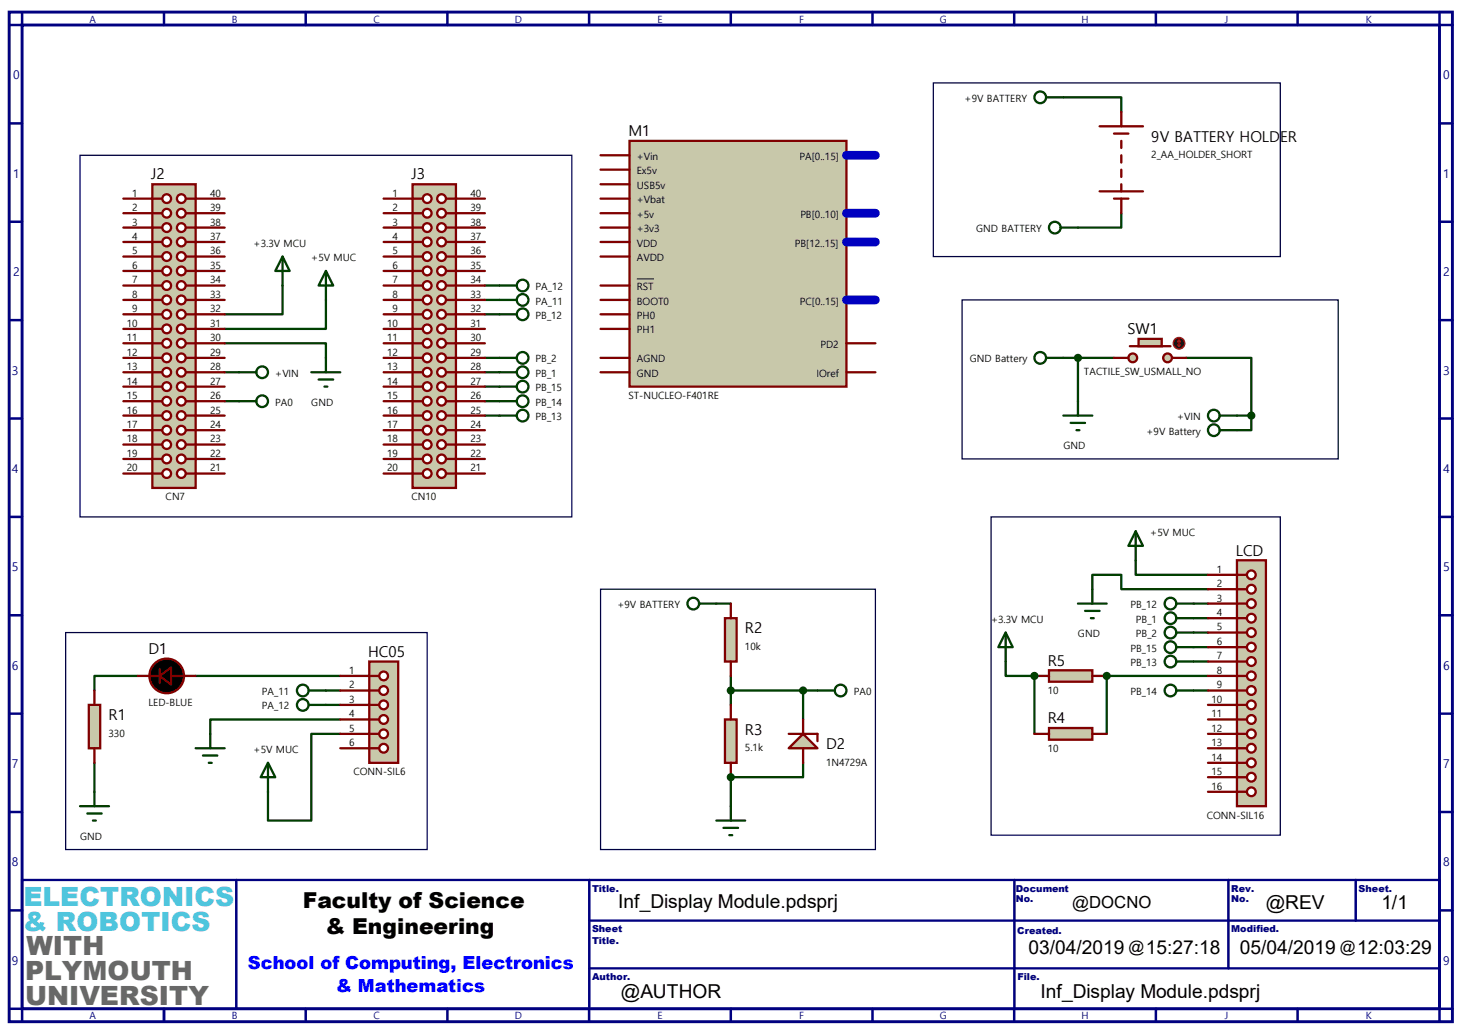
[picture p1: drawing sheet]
<svg xmlns="http://www.w3.org/2000/svg" width="297mm" height="210mm" viewBox="0 0 297 210" stroke-linecap="round" stroke-linejoin="round" font-family="sans-serif">
<path d="M4.5 178.7h287.9v26.2h-287.9zM119.7 187h172.7M119.7 196.7h172.7" fill="none" stroke="#000080" stroke-width=".47"/>
<path d="M1.9 2.5h293.2v205h-293.2zM4.5 5.1h287.9v199.8h-287.9z" fill="none" stroke="#000080" stroke-width=".59"/>
<g fill="none" stroke="#000080" stroke-width=".51">
<path d="M4.5 2.5v2.6h-2.6M33.3 2.5v2.6M62.1 2.5v2.6M90.9 2.5v2.6M119.7 2.5v2.6M148.5 2.5v2.6M177.2 2.5v2.6M206 2.5v2.6M234.8 2.5v2.6M263.6 2.5v2.6M292.4 2.5v2.6h2.7M1.9 25.1h2.6"/>
<path d="M292.4 25.1h2.7M1.9 45h2.6M292.4 45h2.7M1.9 65h2.6M292.4 65h2.7M1.9 85h2.6M292.4 85h2.7M1.9 105h2.6M292.4 105h2.7M1.9 125h2.6M292.4 125h2.7M1.9 144.9h2.6"/>
<path d="M292.4 144.9h2.7M1.9 164.9h2.6M48 178.7v26.2M119.7 178.7v25.9M206.1 178.7v25.9M249.6 178.7v18M275.4 178.7v8.3M292.4 164.9h2.7M1.9 184.9h2.6M292.4 184.9h2.7M1.9 204.9h2.6v2.6M33.3 204.9v2.6"/>
<path d="M62.1 204.9v2.6M90.9 204.9v2.6M119.7 204.9v2.6M148.5 204.9v2.6M177.2 204.9v2.6M206 204.9v2.6M234.8 204.9v2.6M263.6 204.9v2.6M295.1 204.9h-2.7v2.6"/>
</g>
<path d="M28 137.3h-8.8v3M39.8 137.3h29.3M145.5 122.6h3M148.5 137.3v5.9M19.2 154.9v5.9M69.1 146.1h-26.4v3M69.1 149.1h-5.9v17.6h-8.8v-5.9M163.2 154.9v3h-14.7" fill="none" stroke="#004000" stroke-width=".47"/>
<circle cx="148.5" cy="157.9" r=".23" fill="#004000"/>
<g fill="none" stroke="#004000" stroke-width=".47">
<path d="M221.9 119.7v-2.9h5.9v2.9h17.6M230.7 113.8v3h14.7M204.3 134.4v2.9h5.8M242.5 122.6h2.9M242.5 125.6h2.9M242.5 128.5h2.9M242.5 131.4h2.9M242.5 134.4h2.9M66.2 140.3h2.9M66.2 143.2h2.9M148.5 157.9v5.8M148.5 140.3h17.6"/>
<path d="M163.2 140.3v5.8"/>
</g>
<circle cx="210.1" cy="137.3" r=".23" fill="#004000"/>
<path d="M210.1 137.3v11.8M224.8 137.3v11.8" fill="none" stroke="#004000" stroke-width=".47"/>
<circle cx="224.8" cy="137.3" r=".23" fill="#004000"/>
<g fill="none" stroke="#004000" stroke-width=".47">
<path d="M216 19.8h11.8v2.9M57.4 58v5.8h-11.8M98.5 58h3M227.8 43.3v2.9h-8.8M45.6 69.7h20.6v3M45.6 75.6h3M66.2 60.9v5.9h-20.6M98.5 72.7h3M98.5 75.6h3M98.5 78.5h3M98.5 63.8h3M98.5 60.9h3"/>
<path d="M216 72.7h10.3M219 72.7v8.8M241 72.7h13.2v11.7M45.6 81.5h3M98.5 81.5h3M98.5 84.4h3M251.3 84.4h2.9M254.2 84.4v3h-2.9M224.8 137.3h20.6M242.5 140.3h2.9"/>
</g>
<path d="M75 134.4h5.9v20.5h-5.9z" fill="#c8c8aa" stroke="#800000" stroke-width=".47"/>
<path d="M75 137.3h2.1" fill="none" stroke="#800000" stroke-width=".47"/>
<circle cx="77.9" cy="137.3" r=".89" fill="#fff" stroke="#800000" stroke-width=".47"/>
<path d="M75 140.3h2.1" fill="none" stroke="#800000" stroke-width=".47"/>
<circle cx="77.9" cy="140.3" r=".89" fill="#fff" stroke="#800000" stroke-width=".47"/>
<path d="M75 143.2h2.1" fill="none" stroke="#800000" stroke-width=".47"/>
<circle cx="77.9" cy="143.2" r=".89" fill="#fff" stroke="#800000" stroke-width=".47"/>
<path d="M75 146.1h2.1" fill="none" stroke="#800000" stroke-width=".47"/>
<circle cx="77.9" cy="146.1" r=".89" fill="#fff" stroke="#800000" stroke-width=".47"/>
<path d="M75 149.1h2.1" fill="none" stroke="#800000" stroke-width=".47"/>
<circle cx="77.9" cy="149.1" r=".89" fill="#fff" stroke="#800000" stroke-width=".47"/>
<path d="M75 152h2.1" fill="none" stroke="#800000" stroke-width=".47"/>
<circle cx="77.9" cy="152" r=".89" fill="#fff" stroke="#800000" stroke-width=".47"/>
<path d="M28 137.3h4.4M34.8 137.3h5M69.1 137.3h5.9M69.1 140.3h5.9M69.1 143.2h5.9M69.1 146.1h5.9M69.1 149.1h5.9M69.1 152h5.9" fill="none" stroke="#800000" stroke-width=".47"/>
<path d="M57.4 52.1l1.4 2.9h-2.9zM57.4 52.1v5.9M66.2 55l1.5 3h-3zM66.2 55v5.9M63.2 75.6h5.9M64.7 77.1h3M65.9 78.5h.6M66.2 72.7v2.9" fill="none" stroke="#004000" stroke-width=".47"/>
<circle cx="33.9" cy="137.3" r="3.5" fill="#000" stroke="#800000" stroke-width=".47"/>
<path d="M32.4 135.8v3" fill="none" stroke="#800000" stroke-width=".42"/>
<path d="M32.4 137.3l2.4-1.7v3.5z" fill="#000" stroke="#800000" stroke-width=".42"/>
<path d="M18 143.2h2.4v8.8h-2.4z" fill="#c8c8aa" stroke="#800000" stroke-width=".47"/>
<path d="M19.2 140.3v2.9M19.2 152v2.9" fill="none" stroke="#800000" stroke-width=".47"/>
<path d="M39.8 152h5.8M41.2 153.5h3M42.4 154.9h.6M42.7 149.1v2.9M54.4 154.9l1.5 3h-2.9zM54.4 154.9v5.9M16.3 163.7h5.8M17.7 165.2h3M18.9 166.7h.6M19.2 160.8v2.9" fill="none" stroke="#004000" stroke-width=".47"/>
<path d="M13.3 128.5h73.5v44.1h-73.5z" fill="none" stroke="#000040" stroke-width=".25"/>
<path d="M147.3 125.6h2.3v8.8h-2.3z" fill="#c8c8aa" stroke="#800000" stroke-width=".47"/>
<path d="M148.5 122.6v3M148.5 134.4v2.9" fill="none" stroke="#800000" stroke-width=".47"/>
<path d="M147.3 146.1h2.3v8.8h-2.3z" fill="#c8c8aa" stroke="#800000" stroke-width=".47"/>
<path d="M148.5 143.2v2.9M148.5 154.9v3" fill="none" stroke="#800000" stroke-width=".47"/>
<g fill="none" stroke="#004000" stroke-width=".47">
<path d="M212.5 72.7h3.5M216 84.4h5.9M217.5 85.9h2.9M218.7 87.4h.6M219 81.5v2.9M247.8 87.4h3.5M247.8 84.4h3.5M142 122.6h3.5M145.5 166.7h5.9M147 168.1h2.9M148.2 169.6h.6M148.5 163.7v3"/>
<circle cx="211.3" cy="72.7" r="1.19"/>
<circle cx="246.6" cy="87.4" r="1.19"/>
<circle cx="246.6" cy="84.4" r="1.19"/>
<circle cx="140.8" cy="122.6" r="1.19"/>
</g>
<path d="M195.5 60.9h76.4v32.3h-76.4zM122 119.7h55.8v52.9h-55.8z" fill="none" stroke="#000040" stroke-width=".25"/>
<path d="M163.2 149.1l2.9 2.9h-5.9z" fill="#c8c8aa" stroke="#800000" stroke-width=".47"/>
<path d="M160.2 149.1h5.9v1.4M163.2 146.1v3M163.2 152v2.9" fill="none" stroke="#800000" stroke-width=".47"/>
<g fill="#004000" stroke="#004000" stroke-width=".47">
<circle cx="148.5" cy="140.3" r=".59"/>
<circle cx="148.5" cy="157.9" r=".59"/>
<circle cx="163.2" cy="140.3" r=".59"/>
</g>
<g fill="none" stroke="#004000" stroke-width=".47">
<path d="M62.7 140.3h3.5M62.7 143.2h3.5M166.1 140.3h3.5"/>
<circle cx="61.5" cy="143.2" r="1.19"/>
<circle cx="61.5" cy="140.3" r="1.19"/>
<circle cx="170.8" cy="140.3" r="1.19"/>
</g>
<path d="M201.3 105h58.8v64.6h-58.8z" fill="none" stroke="#000040" stroke-width=".25"/>
<path d="M251.3 113.8h5.9v49.9h-5.9z" fill="#c8c8aa" stroke="#800000" stroke-width=".47"/>
<path d="M251.3 116.8h2.1" fill="none" stroke="#800000" stroke-width=".47"/>
<circle cx="254.2" cy="116.8" r=".89" fill="#fff" stroke="#800000" stroke-width=".47"/>
<path d="M251.3 119.7h2.1" fill="none" stroke="#800000" stroke-width=".47"/>
<circle cx="254.2" cy="119.7" r=".89" fill="#fff" stroke="#800000" stroke-width=".47"/>
<path d="M251.3 122.6h2.1" fill="none" stroke="#800000" stroke-width=".47"/>
<circle cx="254.2" cy="122.6" r=".89" fill="#fff" stroke="#800000" stroke-width=".47"/>
<path d="M251.3 125.6h2.1" fill="none" stroke="#800000" stroke-width=".47"/>
<circle cx="254.2" cy="125.6" r=".89" fill="#fff" stroke="#800000" stroke-width=".47"/>
<path d="M251.3 128.5h2.1" fill="none" stroke="#800000" stroke-width=".47"/>
<circle cx="254.2" cy="128.5" r=".89" fill="#fff" stroke="#800000" stroke-width=".47"/>
<path d="M251.3 131.4h2.1" fill="none" stroke="#800000" stroke-width=".47"/>
<circle cx="254.2" cy="131.4" r=".89" fill="#fff" stroke="#800000" stroke-width=".47"/>
<path d="M251.3 134.4h2.1" fill="none" stroke="#800000" stroke-width=".47"/>
<circle cx="254.2" cy="134.4" r=".89" fill="#fff" stroke="#800000" stroke-width=".47"/>
<path d="M251.3 137.3h2.1" fill="none" stroke="#800000" stroke-width=".47"/>
<circle cx="254.2" cy="137.3" r=".89" fill="#fff" stroke="#800000" stroke-width=".47"/>
<path d="M251.3 140.3h2.1" fill="none" stroke="#800000" stroke-width=".47"/>
<circle cx="254.2" cy="140.3" r=".89" fill="#fff" stroke="#800000" stroke-width=".47"/>
<path d="M251.3 143.2h2.1" fill="none" stroke="#800000" stroke-width=".47"/>
<circle cx="254.2" cy="143.2" r=".89" fill="#fff" stroke="#800000" stroke-width=".47"/>
<path d="M251.3 146.1h2.1" fill="none" stroke="#800000" stroke-width=".47"/>
<circle cx="254.2" cy="146.1" r=".89" fill="#fff" stroke="#800000" stroke-width=".47"/>
<path d="M251.3 149.1h2.1" fill="none" stroke="#800000" stroke-width=".47"/>
<circle cx="254.2" cy="149.1" r=".89" fill="#fff" stroke="#800000" stroke-width=".47"/>
<path d="M251.3 152h2.1" fill="none" stroke="#800000" stroke-width=".47"/>
<circle cx="254.2" cy="152" r=".89" fill="#fff" stroke="#800000" stroke-width=".47"/>
<path d="M251.3 154.9h2.1" fill="none" stroke="#800000" stroke-width=".47"/>
<circle cx="254.2" cy="154.9" r=".89" fill="#fff" stroke="#800000" stroke-width=".47"/>
<path d="M251.3 157.9h2.1" fill="none" stroke="#800000" stroke-width=".47"/>
<circle cx="254.2" cy="157.9" r=".89" fill="#fff" stroke="#800000" stroke-width=".47"/>
<path d="M251.3 160.8h2.1" fill="none" stroke="#800000" stroke-width=".47"/>
<circle cx="254.2" cy="160.8" r=".89" fill="#fff" stroke="#800000" stroke-width=".47"/>
<g fill="none" stroke="#800000" stroke-width=".47">
<path d="M245.4 116.8h5.9M245.4 119.7h5.9M245.4 122.6h5.9M245.4 125.6h5.9M245.4 128.5h5.9M245.4 131.4h5.9M245.4 134.4h5.9M245.4 137.3h5.9M245.4 140.3h5.9M245.4 143.2h5.9M245.4 146.1h5.9M245.4 149.1h5.9"/>
<path d="M245.4 152h5.9M245.4 154.9h5.9M245.4 157.9h5.9M245.4 160.8h5.9"/>
</g>
<g fill="none" stroke="#004000" stroke-width=".47">
<path d="M221.9 119.7v2.9M230.7 107.9l1.5 3h-3zM230.7 107.9v5.9M204.3 128.5l1.4 2.9h-2.9zM204.3 128.5v5.9M219 122.6h5.8M220.4 124.1h3M221.6 125.6h.6M239 122.6h3.5M239 125.6h3.5M239 128.5h3.5M239 131.4h3.5"/>
<path d="M239 134.4h3.5"/>
<circle cx="237.8" cy="125.6" r="1.19"/>
<circle cx="237.8" cy="122.6" r="1.19"/>
<circle cx="237.8" cy="131.4" r="1.19"/>
<circle cx="237.8" cy="134.4" r="1.19"/>
<circle cx="237.8" cy="128.5" r="1.19"/>
</g>
<path d="M213.1 147.9h8.8v2.3h-8.8z" fill="#c8c8aa" stroke="#800000" stroke-width=".47"/>
<path d="M210.1 149.1h3M221.9 149.1h2.9" fill="none" stroke="#800000" stroke-width=".47"/>
<path d="M213.1 136.1h8.8v2.4h-8.8z" fill="#c8c8aa" stroke="#800000" stroke-width=".47"/>
<path d="M210.1 137.3h3M221.9 137.3h2.9" fill="none" stroke="#800000" stroke-width=".47"/>
<g fill="#004000" stroke="#004000" stroke-width=".47">
<circle cx="210.1" cy="137.3" r=".59"/>
<circle cx="224.8" cy="137.3" r=".59"/>
</g>
<g fill="none" stroke="#004000" stroke-width=".47">
<path d="M239 140.3h3.5"/>
<circle cx="237.8" cy="140.3" r="1.19"/>
</g>
<path d="M30.9 37.4h8.9v61.7h-8.9z" fill="#c8c8aa" stroke="#800000" stroke-width=".47"/>
<path d="M30.9 40.3h2.1" fill="none" stroke="#800000" stroke-width=".47"/>
<circle cx="33.9" cy="40.3" r=".89" fill="#fff" stroke="#800000" stroke-width=".47"/>
<path d="M30.9 43.3h2.1" fill="none" stroke="#800000" stroke-width=".47"/>
<circle cx="33.9" cy="43.3" r=".89" fill="#fff" stroke="#800000" stroke-width=".47"/>
<path d="M30.9 46.2h2.1" fill="none" stroke="#800000" stroke-width=".47"/>
<circle cx="33.9" cy="46.2" r=".89" fill="#fff" stroke="#800000" stroke-width=".47"/>
<path d="M30.9 49.1h2.1" fill="none" stroke="#800000" stroke-width=".47"/>
<circle cx="33.9" cy="49.1" r=".89" fill="#fff" stroke="#800000" stroke-width=".47"/>
<path d="M37.7 40.3h2.1" fill="none" stroke="#800000" stroke-width=".47"/>
<circle cx="36.8" cy="40.3" r=".89" fill="#fff" stroke="#800000" stroke-width=".47"/>
<path d="M37.7 43.3h2.1" fill="none" stroke="#800000" stroke-width=".47"/>
<circle cx="36.8" cy="43.3" r=".89" fill="#fff" stroke="#800000" stroke-width=".47"/>
<path d="M37.7 46.2h2.1" fill="none" stroke="#800000" stroke-width=".47"/>
<circle cx="36.8" cy="46.2" r=".89" fill="#fff" stroke="#800000" stroke-width=".47"/>
<path d="M37.7 49.1h2.1" fill="none" stroke="#800000" stroke-width=".47"/>
<circle cx="36.8" cy="49.1" r=".89" fill="#fff" stroke="#800000" stroke-width=".47"/>
<path d="M30.9 52.1h2.1" fill="none" stroke="#800000" stroke-width=".47"/>
<circle cx="33.9" cy="52.1" r=".89" fill="#fff" stroke="#800000" stroke-width=".47"/>
<path d="M37.7 52.1h2.1" fill="none" stroke="#800000" stroke-width=".47"/>
<circle cx="36.8" cy="52.1" r=".89" fill="#fff" stroke="#800000" stroke-width=".47"/>
<path d="M30.9 55h2.1" fill="none" stroke="#800000" stroke-width=".47"/>
<circle cx="33.9" cy="55" r=".89" fill="#fff" stroke="#800000" stroke-width=".47"/>
<path d="M37.7 55h2.1" fill="none" stroke="#800000" stroke-width=".47"/>
<circle cx="36.8" cy="55" r=".89" fill="#fff" stroke="#800000" stroke-width=".47"/>
<path d="M30.9 58h2.1" fill="none" stroke="#800000" stroke-width=".47"/>
<circle cx="33.9" cy="58" r=".89" fill="#fff" stroke="#800000" stroke-width=".47"/>
<path d="M37.7 58h2.1" fill="none" stroke="#800000" stroke-width=".47"/>
<circle cx="36.8" cy="58" r=".89" fill="#fff" stroke="#800000" stroke-width=".47"/>
<path d="M30.9 60.9h2.1" fill="none" stroke="#800000" stroke-width=".47"/>
<circle cx="33.9" cy="60.9" r=".89" fill="#fff" stroke="#800000" stroke-width=".47"/>
<path d="M37.7 60.9h2.1" fill="none" stroke="#800000" stroke-width=".47"/>
<circle cx="36.8" cy="60.9" r=".89" fill="#fff" stroke="#800000" stroke-width=".47"/>
<path d="M30.9 63.8h2.1" fill="none" stroke="#800000" stroke-width=".47"/>
<circle cx="33.9" cy="63.8" r=".89" fill="#fff" stroke="#800000" stroke-width=".47"/>
<path d="M37.7 63.8h2.1" fill="none" stroke="#800000" stroke-width=".47"/>
<circle cx="36.8" cy="63.8" r=".89" fill="#fff" stroke="#800000" stroke-width=".47"/>
<path d="M30.9 66.8h2.1" fill="none" stroke="#800000" stroke-width=".47"/>
<circle cx="33.9" cy="66.8" r=".89" fill="#fff" stroke="#800000" stroke-width=".47"/>
<path d="M37.7 66.8h2.1" fill="none" stroke="#800000" stroke-width=".47"/>
<circle cx="36.8" cy="66.8" r=".89" fill="#fff" stroke="#800000" stroke-width=".47"/>
<path d="M30.9 69.7h2.1" fill="none" stroke="#800000" stroke-width=".47"/>
<circle cx="33.9" cy="69.7" r=".89" fill="#fff" stroke="#800000" stroke-width=".47"/>
<path d="M37.7 69.7h2.1" fill="none" stroke="#800000" stroke-width=".47"/>
<circle cx="36.8" cy="69.7" r=".89" fill="#fff" stroke="#800000" stroke-width=".47"/>
<path d="M30.9 72.7h2.1" fill="none" stroke="#800000" stroke-width=".47"/>
<circle cx="33.9" cy="72.7" r=".89" fill="#fff" stroke="#800000" stroke-width=".47"/>
<path d="M37.7 72.7h2.1" fill="none" stroke="#800000" stroke-width=".47"/>
<circle cx="36.8" cy="72.7" r=".89" fill="#fff" stroke="#800000" stroke-width=".47"/>
<path d="M30.9 75.6h2.1" fill="none" stroke="#800000" stroke-width=".47"/>
<circle cx="33.9" cy="75.6" r=".89" fill="#fff" stroke="#800000" stroke-width=".47"/>
<path d="M37.7 75.6h2.1" fill="none" stroke="#800000" stroke-width=".47"/>
<circle cx="36.8" cy="75.6" r=".89" fill="#fff" stroke="#800000" stroke-width=".47"/>
<path d="M30.9 78.5h2.1" fill="none" stroke="#800000" stroke-width=".47"/>
<circle cx="33.9" cy="78.5" r=".89" fill="#fff" stroke="#800000" stroke-width=".47"/>
<path d="M37.7 78.5h2.1" fill="none" stroke="#800000" stroke-width=".47"/>
<circle cx="36.8" cy="78.5" r=".89" fill="#fff" stroke="#800000" stroke-width=".47"/>
<path d="M30.9 81.5h2.1" fill="none" stroke="#800000" stroke-width=".47"/>
<circle cx="33.9" cy="81.5" r=".89" fill="#fff" stroke="#800000" stroke-width=".47"/>
<path d="M37.7 81.5h2.1" fill="none" stroke="#800000" stroke-width=".47"/>
<circle cx="36.8" cy="81.5" r=".89" fill="#fff" stroke="#800000" stroke-width=".47"/>
<path d="M30.9 84.4h2.1" fill="none" stroke="#800000" stroke-width=".47"/>
<circle cx="33.9" cy="84.4" r=".89" fill="#fff" stroke="#800000" stroke-width=".47"/>
<path d="M37.7 84.4h2.1" fill="none" stroke="#800000" stroke-width=".47"/>
<circle cx="36.8" cy="84.4" r=".89" fill="#fff" stroke="#800000" stroke-width=".47"/>
<path d="M30.9 87.4h2.1" fill="none" stroke="#800000" stroke-width=".47"/>
<circle cx="33.9" cy="87.4" r=".89" fill="#fff" stroke="#800000" stroke-width=".47"/>
<path d="M37.7 87.4h2.1" fill="none" stroke="#800000" stroke-width=".47"/>
<circle cx="36.8" cy="87.4" r=".89" fill="#fff" stroke="#800000" stroke-width=".47"/>
<path d="M30.9 90.3h2.1" fill="none" stroke="#800000" stroke-width=".47"/>
<circle cx="33.9" cy="90.3" r=".89" fill="#fff" stroke="#800000" stroke-width=".47"/>
<path d="M37.7 90.3h2.1" fill="none" stroke="#800000" stroke-width=".47"/>
<circle cx="36.8" cy="90.3" r=".89" fill="#fff" stroke="#800000" stroke-width=".47"/>
<path d="M30.9 93.2h2.1" fill="none" stroke="#800000" stroke-width=".47"/>
<circle cx="33.9" cy="93.2" r=".89" fill="#fff" stroke="#800000" stroke-width=".47"/>
<path d="M37.7 93.2h2.1" fill="none" stroke="#800000" stroke-width=".47"/>
<circle cx="36.8" cy="93.2" r=".89" fill="#fff" stroke="#800000" stroke-width=".47"/>
<path d="M30.9 96.2h2.1" fill="none" stroke="#800000" stroke-width=".47"/>
<circle cx="33.9" cy="96.2" r=".89" fill="#fff" stroke="#800000" stroke-width=".47"/>
<path d="M37.7 96.2h2.1" fill="none" stroke="#800000" stroke-width=".47"/>
<circle cx="36.8" cy="96.2" r=".89" fill="#fff" stroke="#800000" stroke-width=".47"/>
<g fill="none" stroke="#800000" stroke-width=".47">
<path d="M223.4 25.7h8.8M223.4 38.9h8.8M226.3 27.1h2.9M227.8 22.7v3M227.8 28.6v1.5M227.8 31.5v1.5M227.8 34.5v1.4M227.8 37.4v1.5M25.1 40.3h5.8M25.1 43.3h5.8M25.1 46.2h5.8M25.1 49.1h5.8"/>
<path d="M25.1 52.1h5.8M25.1 55h5.8M25.1 58h5.8M39.8 40.3h5.8M39.8 43.3h5.8M39.8 46.2h5.8M39.8 49.1h5.8M39.8 52.1h5.8M39.8 55h5.8M39.8 58h5.8M226.3 40.3h2.9M227.8 40.3v3"/>
<path d="M25.1 60.9h5.8M25.1 63.8h5.8M25.1 66.8h5.8M25.1 69.7h5.8M25.1 72.7h5.8M25.1 75.6h5.8M25.1 78.5h5.8M39.8 60.9h5.8M39.8 63.8h5.8M39.8 66.8h5.8M39.8 69.7h5.8M39.8 72.7h5.8"/>
<path d="M39.8 75.6h5.8M39.8 78.5h5.8M25.1 81.5h5.8M25.1 84.4h5.8M25.1 87.4h5.8M25.1 90.3h5.8M25.1 93.2h5.8M25.1 96.2h5.8M39.8 81.5h5.8M39.8 84.4h5.8M39.8 87.4h5.8M39.8 90.3h5.8"/>
<path d="M39.8 93.2h5.8M39.8 96.2h5.8"/>
</g>
<g fill="none" stroke="#004000" stroke-width=".47">
<path d="M212.5 19.8h3.5M215.4 46.2h3.6M101.5 78.5h3.5M101.5 75.6h3.5M101.5 72.7h3.5M101.5 84.4h3.5M101.5 81.5h3.5"/>
<circle cx="211.3" cy="19.8" r="1.19"/>
<circle cx="214.3" cy="46.2" r="1.19"/>
<circle cx="106.2" cy="75.6" r="1.19"/>
<circle cx="106.2" cy="78.5" r="1.19"/>
<circle cx="106.2" cy="72.7" r="1.19"/>
<circle cx="106.2" cy="84.4" r="1.19"/>
<circle cx="106.2" cy="81.5" r="1.19"/>
</g>
<path d="M189.6 16.8h70.5v35.3h-70.5zM16.3 31.5h99.9v73.5h-99.9z" fill="none" stroke="#000040" stroke-width=".25"/>
<path d="M83.8 37.4h8.8v61.7h-8.8z" fill="#c8c8aa" stroke="#800000" stroke-width=".47"/>
<path d="M83.8 40.3h2.1" fill="none" stroke="#800000" stroke-width=".47"/>
<circle cx="86.8" cy="40.3" r=".89" fill="#fff" stroke="#800000" stroke-width=".47"/>
<path d="M83.8 43.3h2.1" fill="none" stroke="#800000" stroke-width=".47"/>
<circle cx="86.8" cy="43.3" r=".89" fill="#fff" stroke="#800000" stroke-width=".47"/>
<path d="M83.8 46.2h2.1" fill="none" stroke="#800000" stroke-width=".47"/>
<circle cx="86.8" cy="46.2" r=".89" fill="#fff" stroke="#800000" stroke-width=".47"/>
<path d="M83.8 49.1h2.1" fill="none" stroke="#800000" stroke-width=".47"/>
<circle cx="86.8" cy="49.1" r=".89" fill="#fff" stroke="#800000" stroke-width=".47"/>
<path d="M90.6 40.3h2" fill="none" stroke="#800000" stroke-width=".47"/>
<circle cx="89.7" cy="40.3" r=".89" fill="#fff" stroke="#800000" stroke-width=".47"/>
<path d="M90.6 43.3h2" fill="none" stroke="#800000" stroke-width=".47"/>
<circle cx="89.7" cy="43.3" r=".89" fill="#fff" stroke="#800000" stroke-width=".47"/>
<path d="M90.6 46.2h2" fill="none" stroke="#800000" stroke-width=".47"/>
<circle cx="89.7" cy="46.2" r=".89" fill="#fff" stroke="#800000" stroke-width=".47"/>
<path d="M90.6 49.1h2" fill="none" stroke="#800000" stroke-width=".47"/>
<circle cx="89.7" cy="49.1" r=".89" fill="#fff" stroke="#800000" stroke-width=".47"/>
<path d="M83.8 52.1h2.1" fill="none" stroke="#800000" stroke-width=".47"/>
<circle cx="86.8" cy="52.1" r=".89" fill="#fff" stroke="#800000" stroke-width=".47"/>
<path d="M90.6 52.1h2" fill="none" stroke="#800000" stroke-width=".47"/>
<circle cx="89.7" cy="52.1" r=".89" fill="#fff" stroke="#800000" stroke-width=".47"/>
<path d="M83.8 55h2.1" fill="none" stroke="#800000" stroke-width=".47"/>
<circle cx="86.8" cy="55" r=".89" fill="#fff" stroke="#800000" stroke-width=".47"/>
<path d="M90.6 55h2" fill="none" stroke="#800000" stroke-width=".47"/>
<circle cx="89.7" cy="55" r=".89" fill="#fff" stroke="#800000" stroke-width=".47"/>
<path d="M83.8 58h2.1" fill="none" stroke="#800000" stroke-width=".47"/>
<circle cx="86.8" cy="58" r=".89" fill="#fff" stroke="#800000" stroke-width=".47"/>
<path d="M90.6 58h2" fill="none" stroke="#800000" stroke-width=".47"/>
<circle cx="89.7" cy="58" r=".89" fill="#fff" stroke="#800000" stroke-width=".47"/>
<path d="M83.8 60.9h2.1" fill="none" stroke="#800000" stroke-width=".47"/>
<circle cx="86.8" cy="60.9" r=".89" fill="#fff" stroke="#800000" stroke-width=".47"/>
<path d="M90.6 60.9h2" fill="none" stroke="#800000" stroke-width=".47"/>
<circle cx="89.7" cy="60.9" r=".89" fill="#fff" stroke="#800000" stroke-width=".47"/>
<path d="M83.8 63.8h2.1" fill="none" stroke="#800000" stroke-width=".47"/>
<circle cx="86.8" cy="63.8" r=".89" fill="#fff" stroke="#800000" stroke-width=".47"/>
<path d="M90.6 63.8h2" fill="none" stroke="#800000" stroke-width=".47"/>
<circle cx="89.7" cy="63.8" r=".89" fill="#fff" stroke="#800000" stroke-width=".47"/>
<path d="M83.8 66.8h2.1" fill="none" stroke="#800000" stroke-width=".47"/>
<circle cx="86.8" cy="66.8" r=".89" fill="#fff" stroke="#800000" stroke-width=".47"/>
<path d="M90.6 66.8h2" fill="none" stroke="#800000" stroke-width=".47"/>
<circle cx="89.7" cy="66.8" r=".89" fill="#fff" stroke="#800000" stroke-width=".47"/>
<path d="M83.8 69.7h2.1" fill="none" stroke="#800000" stroke-width=".47"/>
<circle cx="86.8" cy="69.7" r=".89" fill="#fff" stroke="#800000" stroke-width=".47"/>
<path d="M90.6 69.7h2" fill="none" stroke="#800000" stroke-width=".47"/>
<circle cx="89.7" cy="69.7" r=".89" fill="#fff" stroke="#800000" stroke-width=".47"/>
<path d="M83.8 72.7h2.1" fill="none" stroke="#800000" stroke-width=".47"/>
<circle cx="86.8" cy="72.7" r=".89" fill="#fff" stroke="#800000" stroke-width=".47"/>
<path d="M90.6 72.7h2" fill="none" stroke="#800000" stroke-width=".47"/>
<circle cx="89.7" cy="72.7" r=".89" fill="#fff" stroke="#800000" stroke-width=".47"/>
<path d="M83.8 75.6h2.1" fill="none" stroke="#800000" stroke-width=".47"/>
<circle cx="86.8" cy="75.6" r=".89" fill="#fff" stroke="#800000" stroke-width=".47"/>
<path d="M90.6 75.6h2" fill="none" stroke="#800000" stroke-width=".47"/>
<circle cx="89.7" cy="75.6" r=".89" fill="#fff" stroke="#800000" stroke-width=".47"/>
<path d="M83.8 78.5h2.1" fill="none" stroke="#800000" stroke-width=".47"/>
<circle cx="86.8" cy="78.5" r=".89" fill="#fff" stroke="#800000" stroke-width=".47"/>
<path d="M90.6 78.5h2" fill="none" stroke="#800000" stroke-width=".47"/>
<circle cx="89.7" cy="78.5" r=".89" fill="#fff" stroke="#800000" stroke-width=".47"/>
<path d="M83.8 81.5h2.1" fill="none" stroke="#800000" stroke-width=".47"/>
<circle cx="86.8" cy="81.5" r=".89" fill="#fff" stroke="#800000" stroke-width=".47"/>
<path d="M90.6 81.5h2" fill="none" stroke="#800000" stroke-width=".47"/>
<circle cx="89.7" cy="81.5" r=".89" fill="#fff" stroke="#800000" stroke-width=".47"/>
<path d="M83.8 84.4h2.1" fill="none" stroke="#800000" stroke-width=".47"/>
<circle cx="86.8" cy="84.4" r=".89" fill="#fff" stroke="#800000" stroke-width=".47"/>
<path d="M90.6 84.4h2" fill="none" stroke="#800000" stroke-width=".47"/>
<circle cx="89.7" cy="84.4" r=".89" fill="#fff" stroke="#800000" stroke-width=".47"/>
<path d="M83.8 87.4h2.1" fill="none" stroke="#800000" stroke-width=".47"/>
<circle cx="86.8" cy="87.4" r=".89" fill="#fff" stroke="#800000" stroke-width=".47"/>
<path d="M90.6 87.4h2" fill="none" stroke="#800000" stroke-width=".47"/>
<circle cx="89.7" cy="87.4" r=".89" fill="#fff" stroke="#800000" stroke-width=".47"/>
<path d="M83.8 90.3h2.1" fill="none" stroke="#800000" stroke-width=".47"/>
<circle cx="86.8" cy="90.3" r=".89" fill="#fff" stroke="#800000" stroke-width=".47"/>
<path d="M90.6 90.3h2" fill="none" stroke="#800000" stroke-width=".47"/>
<circle cx="89.7" cy="90.3" r=".89" fill="#fff" stroke="#800000" stroke-width=".47"/>
<path d="M83.8 93.2h2.1" fill="none" stroke="#800000" stroke-width=".47"/>
<circle cx="86.8" cy="93.2" r=".89" fill="#fff" stroke="#800000" stroke-width=".47"/>
<path d="M90.6 93.2h2" fill="none" stroke="#800000" stroke-width=".47"/>
<circle cx="89.7" cy="93.2" r=".89" fill="#fff" stroke="#800000" stroke-width=".47"/>
<path d="M83.8 96.2h2.1" fill="none" stroke="#800000" stroke-width=".47"/>
<circle cx="86.8" cy="96.2" r=".89" fill="#fff" stroke="#800000" stroke-width=".47"/>
<path d="M90.6 96.2h2" fill="none" stroke="#800000" stroke-width=".47"/>
<circle cx="89.7" cy="96.2" r=".89" fill="#fff" stroke="#800000" stroke-width=".47"/>
<g fill="none" stroke="#800000" stroke-width=".47">
<path d="M77.9 40.3h5.9M77.9 43.3h5.9M77.9 46.2h5.9M77.9 49.1h5.9M77.9 52.1h5.9M77.9 55h5.9M77.9 58h5.9M92.6 40.3h5.9M92.6 43.3h5.9M92.6 46.2h5.9M92.6 49.1h5.9M92.6 52.1h5.9"/>
<path d="M92.6 55h5.9M92.6 58h5.9M77.9 60.9h5.9M77.9 63.8h5.9M77.9 66.8h5.9M77.9 69.7h5.9M77.9 72.7h5.9M77.9 75.6h5.9M77.9 78.5h5.9M92.6 60.9h5.9M92.6 63.8h5.9M92.6 66.8h5.9"/>
<path d="M92.6 69.7h5.9M92.6 72.7h5.9M92.6 75.6h5.9M92.6 78.5h5.9M77.9 81.5h5.9M77.9 84.4h5.9M77.9 87.4h5.9M77.9 90.3h5.9M77.9 93.2h5.9M77.9 96.2h5.9M92.6 81.5h5.9M92.6 84.4h5.9"/>
<path d="M92.6 87.4h5.9M92.6 90.3h5.9M92.6 93.2h5.9M92.6 96.2h5.9"/>
</g>
<g fill="none" stroke="#004000" stroke-width=".47">
<path d="M101.5 58h3.5M48.6 75.6h3.5M101.5 63.8h3.5M101.5 60.9h3.5M48.6 81.5h3.5"/>
<circle cx="106.2" cy="58" r="1.19"/>
<circle cx="53.3" cy="75.6" r="1.19"/>
<circle cx="106.2" cy="63.8" r="1.19"/>
<circle cx="106.2" cy="60.9" r="1.19"/>
<circle cx="53.3" cy="81.5" r="1.19"/>
</g>
<g fill="#c8c8aa" stroke="#800000" stroke-width=".47">
<circle cx="237.2" cy="72.7" r=".89"/>
<circle cx="230.1" cy="72.7" r=".89"/>
</g>
<path d="M229.5 70.3h8.3" fill="none" stroke="#800000" stroke-width=".47"/>
<path d="M231.3 68.8h4.7v1.5h-4.7z" fill="#c8c8aa" stroke="#800000" stroke-width=".47"/>
<path d="M226.3 72.7h2.9M238.1 72.7h2.9" fill="none" stroke="#800000" stroke-width=".47"/>
<circle cx="239.5" cy="69.7" r="1.19" fill="#400000" stroke="#f00" stroke-width=".25"/>
<path d="M239.2 70l.3 .3M239.5 69.1v1.2M239.5 69.1l-.3 .3M239.5 69.1l.3 .3M239.8 70l-.3 .3" fill="none" stroke="#f00" stroke-width=".25"/>
<g fill="#004000" stroke="#004000" stroke-width=".47">
<circle cx="219" cy="72.7" r=".59"/>
<circle cx="254.2" cy="84.4" r=".59"/>
</g>
<path d="M127.9 28.6h44.1v49.9h-44.1z" fill="#c8c8aa" stroke="#800000" stroke-width=".47"/>
<g fill="none" stroke="#800000" stroke-width=".47">
<path d="M122 31.5h5.9M122 34.5h5.9M122 37.4h5.9M122 58h5.9M122 43.3h5.9M122 46.2h5.9M122 49.1h5.9M122 40.3h5.9M122 52.1h5.9M122 60.9h5.9M122 63.8h5.9M122 66.8h5.9"/>
<path d="M122 75.6h5.9M122 72.7h5.9M172 75.6h5.8M172 69.7h5.8"/>
</g>
<path d="M129.4 56.6h3.4" fill="none" stroke="#000" stroke-width=".2"/>
<path d="M172 31.5h5.8M172 43.3h5.8M172 49.1h5.8M172 60.9h5.8" fill="none" stroke="#0000c0" stroke-width="1.8"/>
<g font-size="5.4" fill="#4fc5dd">
<text x="4.8" y="184.1">ELECTRONICS</text>
<text x="4.8" y="189.1">&amp; ROBOTICS</text>
</g>
<g font-size="5.4" fill="#686868">
<text x="5.4" y="194.1">WITH</text>
<text x="5.1" y="199.1">PLYMOUTH</text>
<text x="5.1" y="204">UNIVERSITY</text>
</g>
<g font-size="4.4">
<text x="61.5" y="184.5">Faculty of Science</text>
<text x="66.2" y="189.8">&amp; Engineering</text>
</g>
<g font-size="3.9">
<text x="125.6" y="184.4">Inf_Display Module.pdsprj</text>
<text x="257.2" y="184.7">@REV</text>
<text x="280.6" y="184.7">1/1</text>
<text x="209" y="193.7">03/04/2019</text>
<text x="232.8" y="193.7">15:27:18</text>
<text x="251.9" y="193.7">05/04/2019</text>
<text x="275.7" y="193.7">12:03:29</text>
<text x="126.2" y="202.6">@AUTHOR</text>
<text x="211.4" y="202.6">Inf_Display Module.pdsprj</text>
</g>
<g font-size="3.6" fill="#00f">
<text x="50.4" y="196.8">School of Computing, Electronics</text>
<text x="68.3" y="201.5">&amp; Mathematics</text>
</g>
<text font-size="3.4" x="217.8" y="184.5">@DOCNO</text>
<g font-size="3.2">
<text x="229.3" y="193.4">@</text>
<text x="272.2" y="193.4">@</text>
</g>
<g font-size="3">
<text x="127.7" y="27.6">M1</text>
<text x="233.9" y="28.8">9V BATTERY HOLDER</text>
<text x="30.7" y="36.4">J2</text>
<text x="83.6" y="36.4">J3</text>
<text x="229" y="67.9">SW1</text>
<text x="251" y="112.9">LCD</text>
<text x="151.3" y="128.7">R2</text>
<text x="30.1" y="132.8">D1</text>
<text x="74.8" y="133.4">HC05</text>
<text x="212.9" y="135.2">R5</text>
<text x="22.1" y="146.3">R1</text>
<text x="151.3" y="149.2">R3</text>
<text x="212.9" y="146.9">R4</text>
<text x="167.8" y="152.1">D2</text>
</g>
<g font-size="2.5" fill="#000080">
<text x="2.7" y="16.1">0</text>
<text x="293.2" y="16.1">0</text>
<text x="2.7" y="36.1">1</text>
<text x="293.2" y="36.1">1</text>
<text x="2.7" y="56.1">2</text>
<text x="293.2" y="56.1">2</text>
<text x="2.4" y="76.1">3</text>
<text x="293.2" y="76.1">3</text>
<text x="2.4" y="96.1">4</text>
<text x="293.2" y="96.1">4</text>
<text x="2.4" y="116">5</text>
<text x="293.2" y="116">5</text>
<text x="2.4" y="136">6</text>
<text x="293.2" y="136">6</text>
<text x="2.4" y="156">7</text>
<text x="293.2" y="156">7</text>
<text x="2.4" y="176">8</text>
<text x="293.2" y="176">8</text>
<text x="2.4" y="196">9</text>
<text x="293.2" y="196">9</text>
</g>
<g font-size="2" fill="#000080">
<text x="18.2" y="4.6">A</text>
<text x="47.1" y="4.6">B</text>
<text x="75.9" y="4.6">C</text>
<text x="104.6" y="4.6">D</text>
<text x="133.6" y="4.6">E</text>
<text x="162.3" y="4.6">F</text>
<text x="190.9" y="4.6">G</text>
<text x="219.7" y="4.6">H</text>
<text x="248.8" y="4.6">J</text>
<text x="277.5" y="4.6">K</text>
<text x="18.2" y="207">A</text>
<text x="47.1" y="207">B</text>
<text x="75.9" y="207">C</text>
<text x="104.6" y="207">D</text>
<text x="133.6" y="207">E</text>
<text x="162.3" y="207">F</text>
<text x="190.9" y="207">G</text>
<text x="219.7" y="207">H</text>
<text x="248.8" y="207">J</text>
<text x="277.5" y="207">K</text>
</g>
<g font-size="2">
<text x="196" y="20.7">+9V BATTERY</text>
<text x="129.4" y="32.5">+Vin</text>
<text x="129.4" y="35.4">Ex5v</text>
<text x="162.4" y="32.5">PA[0..15]</text>
<text x="233.9" y="32.1">2_AA_HOLDER_SHORT</text>
<text x="26.9" y="39.9">1</text>
<text x="42.7" y="39.9">40</text>
<text x="79.8" y="39.9">1</text>
<text x="95.6" y="39.9">40</text>
<text x="129.4" y="38.4">USB5v</text>
<text x="129.4" y="41.3">+Vbat</text>
<text x="26.9" y="42.9">2</text>
<text x="26.9" y="45.8">3</text>
<text x="42.7" y="42.9">39</text>
<text x="42.7" y="45.8">38</text>
<text x="79.8" y="42.9">2</text>
<text x="79.8" y="45.8">3</text>
<text x="95.6" y="42.9">39</text>
<text x="95.6" y="45.8">38</text>
<text x="129.4" y="44.2">+5v</text>
<text x="129.4" y="47.2">+3v3</text>
<text x="162.6" y="44.2">PB[0..10]</text>
<text x="198.3" y="47.2">GND BATTERY</text>
<text x="26.9" y="48.7">4</text>
<text x="26.9" y="51.7">5</text>
<text x="42.7" y="48.7">37</text>
<text x="42.7" y="51.7">36</text>
<text x="51.5" y="50.1">+3.3V MCU</text>
<text x="63.2" y="53">+5V MUC</text>
<text x="79.8" y="48.7">4</text>
<text x="79.8" y="51.7">5</text>
<text x="95.6" y="48.7">37</text>
<text x="95.6" y="51.7">36</text>
<text x="129.4" y="50.1">VDD</text>
<text x="129.4" y="53">AVDD</text>
<text x="161.5" y="50.1">PB[12..15]</text>
<text x="26.9" y="54.6">6</text>
<text x="26.9" y="57.6">7</text>
<text x="42.7" y="54.6">35</text>
<text x="42.7" y="57.6">34</text>
<text x="79.8" y="54.6">6</text>
<text x="79.8" y="57.6">7</text>
<text x="95.6" y="54.6">35</text>
<text x="95.6" y="57.6">34</text>
<text x="108.8" y="58.9">PA_12</text>
<text x="129.4" y="58.9">RST</text>
<text x="26.9" y="60.5">8</text>
<text x="26.9" y="63.4">9</text>
<text x="42.7" y="60.5">33</text>
<text x="42.7" y="63.4">32</text>
<text x="79.8" y="60.5">8</text>
<text x="79.8" y="63.4">9</text>
<text x="95.6" y="60.5">33</text>
<text x="95.6" y="63.4">32</text>
<text x="108.8" y="64.8">PB_12</text>
<text x="108.8" y="61.8">PA_11</text>
<text x="129.4" y="61.8">BOOT0</text>
<text x="129.4" y="64.8">PH0</text>
<text x="162.5" y="61.8">PC[0..15]</text>
<text x="25.8" y="66.4">10</text>
<text x="25.8" y="69.3">11</text>
<text x="42.7" y="66.4">31</text>
<text x="42.7" y="69.3">30</text>
<text x="78.7" y="66.4">10</text>
<text x="78.7" y="69.3">11</text>
<text x="95.6" y="66.4">31</text>
<text x="95.6" y="69.3">30</text>
<text x="129.4" y="67.7">PH1</text>
<text x="166.7" y="70.7">PD2</text>
<text x="25.8" y="72.3">12</text>
<text x="25.8" y="75.2">13</text>
<text x="42.7" y="72.3">29</text>
<text x="42.7" y="75.2">28</text>
<text x="55.9" y="76.5">+VIN</text>
<text x="78.7" y="72.3">12</text>
<text x="78.7" y="75.2">13</text>
<text x="95.6" y="72.3">29</text>
<text x="95.6" y="75.2">28</text>
<text x="108.8" y="76.5">PB_1</text>
<text x="108.8" y="73.6">PB_2</text>
<text x="129.4" y="76.5">GND</text>
<text x="129.4" y="73.6">AGND</text>
<text x="165.9" y="76.5">IOref</text>
<text x="197" y="73.6">GND Battery</text>
<text x="220.2" y="76.1">TACTILE_SW_USMALL_NO</text>
<text x="25.8" y="78.1">14</text>
<text x="25.8" y="81.1">15</text>
<text x="25.8" y="84">16</text>
<text x="42.7" y="78.1">27</text>
<text x="42.7" y="81.1">26</text>
<text x="42.7" y="84">25</text>
<text x="55.9" y="82.4">PA0</text>
<text x="63.2" y="82.4">GND</text>
<text x="78.7" y="78.1">14</text>
<text x="78.7" y="81.1">15</text>
<text x="78.7" y="84">16</text>
<text x="95.6" y="78.1">27</text>
<text x="95.6" y="81.1">26</text>
<text x="95.6" y="84">25</text>
<text x="108.8" y="82.4">PB_14</text>
<text x="108.8" y="79.5">PB_15</text>
<text x="127.7" y="81.1">ST-NUCLEO-F401RE</text>
<text x="25.8" y="87">17</text>
<text x="25.8" y="89.9">18</text>
<text x="42.7" y="87">24</text>
<text x="42.7" y="89.9">23</text>
<text x="78.7" y="87">17</text>
<text x="78.7" y="89.9">18</text>
<text x="95.6" y="87">24</text>
<text x="95.6" y="89.9">23</text>
<text x="108.8" y="85.3">PB_13</text>
<text x="232.9" y="88.3">+9V Battery</text>
<text x="239.1" y="85.3">+VIN</text>
<text x="25.8" y="92.8">19</text>
<text x="25.8" y="95.8">20</text>
<text x="42.7" y="92.8">22</text>
<text x="42.7" y="95.8">21</text>
<text x="78.7" y="92.8">19</text>
<text x="78.7" y="95.8">20</text>
<text x="95.6" y="92.8">22</text>
<text x="95.6" y="95.8">21</text>
<text x="216" y="91.2">GND</text>
<text x="33.7" y="101.6">CN7</text>
<text x="83.6" y="101.6">CN10</text>
<text x="233.7" y="108.8">+5V MUC</text>
<text x="247.2" y="116.3">1</text>
<text x="247.2" y="119.3">2</text>
<text x="125.4" y="123.5">+9V BATTERY</text>
<text x="229.7" y="123.5">PB_12</text>
<text x="247.2" y="122.2">3</text>
<text x="247.2" y="125.1">4</text>
<text x="151.3" y="132">10k</text>
<text x="201.3" y="126.5">+3.3V MCU</text>
<text x="219" y="129.4">GND</text>
<text x="230.8" y="126.5">PB_1</text>
<text x="230.8" y="129.4">PB_2</text>
<text x="247.2" y="128.1">5</text>
<text x="247.2" y="131">6</text>
<text x="71" y="136.9">1</text>
<text x="229.7" y="132.4">PB_15</text>
<text x="229.7" y="135.3">PB_13</text>
<text x="247.2" y="133.9">7</text>
<text x="247.2" y="136.9">8</text>
<text x="30.1" y="143.3">LED-BLUE</text>
<text x="53.2" y="141.2">PA_11</text>
<text x="71" y="139.8">2</text>
<text x="71" y="142.7">3</text>
<text x="173.4" y="141.2">PA0</text>
<text x="212.9" y="141">10</text>
<text x="229.7" y="141.2">PB_14</text>
<text x="246.1" y="142.7">10</text>
<text x="247.2" y="139.8">9</text>
<text x="22.1" y="149.6">330</text>
<text x="53.2" y="144.1">PA_12</text>
<text x="71" y="145.7">4</text>
<text x="71" y="148.6">5</text>
<text x="246.1" y="145.7">11</text>
<text x="246.1" y="148.6">12</text>
<text x="51.5" y="152.9">+5V MUC</text>
<text x="71" y="151.6">6</text>
<text x="151.3" y="152.6">5.1k</text>
<text x="167.8" y="155.5">1N4729A</text>
<text x="212.9" y="152.7">10</text>
<text x="246.1" y="151.6">13</text>
<text x="246.1" y="154.5">14</text>
<text x="71.8" y="157.4">CONN-SIL6</text>
<text x="246.1" y="157.4">15</text>
<text x="246.1" y="160.4">16</text>
<text x="245.2" y="166.3">CONN-SIL16</text>
<text x="16.3" y="170.6">GND</text>
</g>
<g font-size="1.9" fill="#000080">
<text x="120.3" y="181.1">Title.</text>
<text x="206.4" y="181.1">Document</text>
<text x="206.4" y="183.1">No.</text>
<text x="250.1" y="181.1">Rev.</text>
<text x="250.1" y="183.1">No.</text>
<text x="276" y="181.1">Sheet.</text>
<text x="120.3" y="189.3">Sheet</text>
<text x="120.3" y="191.7">Title.</text>
<text x="206.7" y="189.6">Created.</text>
<text x="250.1" y="189.3">Modified.</text>
<text x="120.3" y="199">Author.</text>
<text x="206.7" y="199">File.</text>
</g>
</svg>
